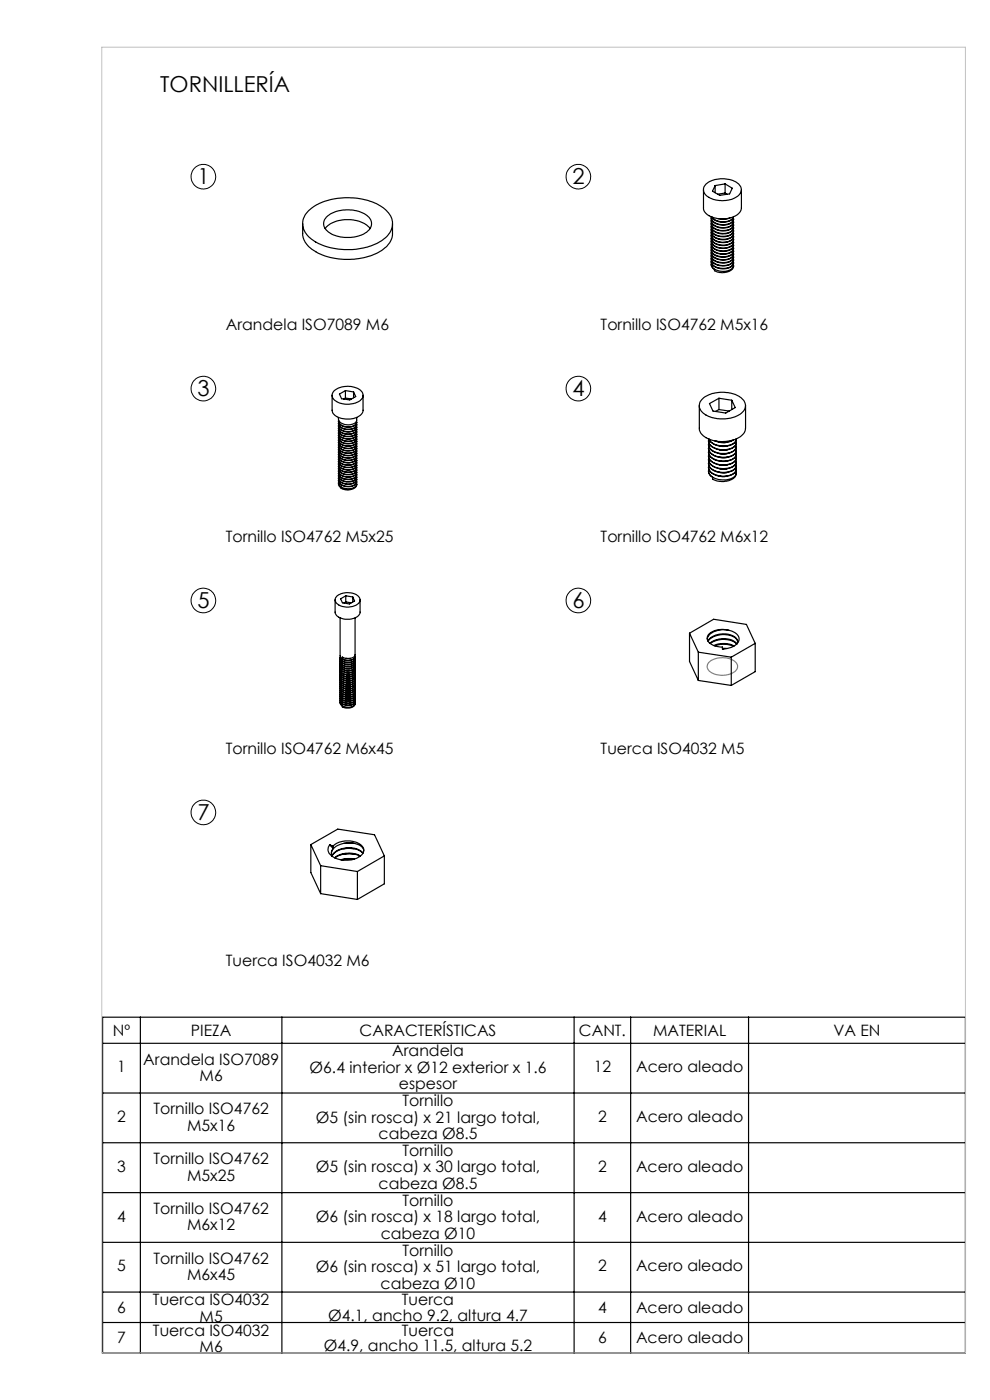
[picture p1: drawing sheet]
<svg xmlns="http://www.w3.org/2000/svg" width="210mm" height="297mm" viewBox="0 0 210 297" stroke-linecap="round" stroke-linejoin="round" font-family="sans-serif">
<g fill="none" stroke="#000" stroke-width=".21">
<circle cx="43.1" cy="37.5" r="2.61"/>
<circle cx="122.7" cy="37.5" r="2.6"/>
<circle cx="43.1" cy="82.4" r="2.61"/>
<circle cx="122.7" cy="82.4" r="2.6"/>
<circle cx="43.1" cy="127.4" r="2.62"/>
<circle cx="122.7" cy="127.4" r="2.61"/>
<circle cx="43.1" cy="172.4" r="2.61"/>
</g>
<path d="M72.1 102.2a2.66 2.66 0 0 1 3.5 .3l.1 .3a1.78 1.78 0 0 1-2.3 1.1 1.3 1.3 0 0 1-1.5-1.4zM150.4 140.5a4.5 4.5 0 0 1 5.8 .1 1.41 1.41 0 0 1-.9 2.2 4.6 4.6 0 0 1-5.1-.7 1.19 1.19 0 0 1 .2-1.6z" fill="none" stroke="#808080" stroke-width=".25"/>
<g fill="none" stroke="#000" stroke-width=".25">
<path d="M149.8 39a5.8 5.8 0 0 1 7 .2 1.71 1.71 0 0 1-.9 2.8 5.7 5.7 0 0 1-6.4-.8l-.2-.5-.1-.7zM151.7 39.4v1.5M153.8 39l1.5 .9-.5 1.2-2.1 .3-1.6-.8 .6-1.2M153.8 39l-2.1 .4M153.8 39v2M64.2 47.4v2.1a4.9 4.9 0 0 0 3.1 4.1 14.7 14.7 0 0 0 13.9-.6 4.3 4.3 0 0 0 2.1-3.5v-2.1M65.5 44.6a13.4 13.4 0 0 1 11.1-2.4 8.7 8.7 0 0 1 6.4 3.9 4 4 0 0 1-2.1 5 14.6 14.6 0 0 1-14.8-.3 3.8 3.8 0 0 1-.9-5.8zM69 48.5a6.7 6.7 0 0 1 6.8-1.7l1.5 .6 1.2 1.1M69.2 46.1a7.3 7.3 0 0 1 9 0 2.13 2.13 0 0 1-.9 3.4 7.5 7.5 0 0 1-8.1-.7 1.96 1.96 0 0 1 0-2.7zM149.2 40.2v3.9a2.74 2.74 0 0 0 2.7 2.2 5.2 5.2 0 0 0 5.1-1.4l.3-.7v-4M150.9 56.1l.1 .5a2.39 2.39 0 0 0 2.9 1.2 1.65 1.65 0 0 0 1.7-1.5M150.9 55.4a1.83 1.83 0 0 0 2 1.6 2.32 2.32 0 0 0 2.7-1.2v-.1"/>
<path d="M150.9 54.8a1.78 1.78 0 0 0 2 1.6 2.26 2.26 0 0 0 2.7-1.2v-.1M150.9 54.2a1.83 1.83 0 0 0 2 1.6 2.32 2.32 0 0 0 2.7-1.2v-.1M150.9 53.6a1.78 1.78 0 0 0 2 1.5 2.26 2.26 0 0 0 2.7-1.1v-.1M150.9 52.9a1.83 1.83 0 0 0 2 1.6 2.32 2.32 0 0 0 2.7-1.2M150.9 52.3a1.78 1.78 0 0 0 2 1.6 2.26 2.26 0 0 0 2.7-1.2v-.1M150.9 51.7a1.83 1.83 0 0 0 2 1.6 2.32 2.32 0 0 0 2.7-1.2v-.1M150.9 51.1a1.77 1.77 0 0 0 2 1.6 2.36 2.36 0 0 0 2.7-1.2v-.1M150.9 50.5a1.83 1.83 0 0 0 2 1.6 2.16 2.16 0 0 0 2.7-1.3M150.9 49.8a1.77 1.77 0 0 0 2 1.6 2.36 2.36 0 0 0 2.7-1.1v-.1M150.9 49.2a1.83 1.83 0 0 0 2 1.6 2.16 2.16 0 0 0 2.7-1.2M150.9 48.6a1.6 1.6 0 0 0 1.6 1.5 2.45 2.45 0 0 0 3.1-1.1v-.1M150.9 48a2.16 2.16 0 0 0 2.7 1.6 1.71 1.71 0 0 0 2-1.3"/>
<path d="M150.9 47.4a1.83 1.83 0 0 0 2 1.6 2.36 2.36 0 0 0 2.7-1.2v-.1M150.9 46.8a2.16 2.16 0 0 0 2.7 1.6 1.71 1.71 0 0 0 2-1.3M150.9 46.1a1.83 1.83 0 0 0 2 1.6 2.36 2.36 0 0 0 2.7-1.1v-.1M150.9 46a1.77 1.77 0 0 0 2 1.6 2.26 2.26 0 0 0 2.7-1.1l-.1-.3M150.9 46.5a1.53 1.53 0 0 0 1.6 1.7 2.45 2.45 0 0 0 3.1-1.1l-.1-.3M150.9 47.1a1.57 1.57 0 0 0 1.6 1.7 2.89 2.89 0 0 0 3.1-.9l-.1-.5M150.9 47.7a1.53 1.53 0 0 0 1.6 1.7 2.45 2.45 0 0 0 3.1-1.1l-.1-.3M150.9 48.4a1.57 1.57 0 0 0 1.6 1.7 2.74 2.74 0 0 0 3.1-1l-.1-.4M150.9 49a1.53 1.53 0 0 0 1.6 1.7 2.45 2.45 0 0 0 3.1-1.1l-.1-.3M150.9 49.6a1.57 1.57 0 0 0 1.6 1.7 2.74 2.74 0 0 0 3.1-.9l-.1-.5M150.9 50.2a1.53 1.53 0 0 0 1.6 1.7 2.45 2.45 0 0 0 3.1-1.1l-.1-.3M150.9 50.8a1.57 1.57 0 0 0 1.6 1.7 2.74 2.74 0 0 0 3.1-.9l-.1-.5"/>
<path d="M150.9 51.5a1.53 1.53 0 0 0 1.6 1.6 2.45 2.45 0 0 0 3.1-1.1l-.1-.3M150.9 52.1a1.57 1.57 0 0 0 1.6 1.7 2.74 2.74 0 0 0 3.1-1l-.1-.4M150.9 52.7a1.53 1.53 0 0 0 1.6 1.7 2.45 2.45 0 0 0 3.1-1.1l-.1-.3M150.9 53.3a1.57 1.57 0 0 0 1.6 1.7 2.74 2.74 0 0 0 3.1-.9l-.1-.5M150.9 53.9a1.53 1.53 0 0 0 1.6 1.7 2.74 2.74 0 0 0 3.1-.9l-.1-.5M150.9 54.5a1.53 1.53 0 0 0 1.6 1.7 2.74 2.74 0 0 0 3.1-.9l-.1-.4M150.9 55.2a1.53 1.53 0 0 0 1.6 1.6 2.74 2.74 0 0 0 3.1-.9l-.1-.4M150.9 55.8a1.53 1.53 0 0 0 1.6 1.7 2.74 2.74 0 0 0 3.1-1l-.1-.4M151 46a3.1 3.1 0 0 0 4.5 .3l.1-.3a2.65 2.65 0 0 1-3.4 .8l-.9-.4-.3-.4M153.8 41l-1.6 .2M153.8 41l.4 .2M154.8 46.2a3.7 3.7 0 0 1-2.5 .2"/>
<path d="M70.4 83.9v3.1a2.69 2.69 0 0 0 2.9 1.9 3.3 3.3 0 0 0 3.7-1.7v-3.3M70.8 83a4.5 4.5 0 0 1 6 .2 1.74 1.74 0 0 1-1.6 2.3 4.3 4.3 0 0 1-4.6-1.1l-.1-.2a1.17 1.17 0 0 1 .3-1.2zM71.8 99.9a1.54 1.54 0 0 0 1.6 1.3 1.72 1.72 0 0 0 2.3-1M71.8 99.4a1.83 1.83 0 0 0 2.2 1.3 1.36 1.36 0 0 0 1.7-1M71.8 98.9a1.83 1.83 0 0 0 2.2 1.3 1.43 1.43 0 0 0 1.7-1M71.8 98.4a1.81 1.81 0 0 0 2.2 1.3 1.43 1.43 0 0 0 1.7-1M71.8 97.9a1.83 1.83 0 0 0 2.2 1.3 1.36 1.36 0 0 0 1.7-1.1M71.8 97.4a1.83 1.83 0 0 0 2.2 1.3 1.43 1.43 0 0 0 1.7-1.1M71.8 96.9a1.83 1.83 0 0 0 2.2 1.3 1.43 1.43 0 0 0 1.7-1M71.8 96.4a1.83 1.83 0 0 0 2.2 1.3 1.36 1.36 0 0 0 1.7-1.1M71.8 95.9a1.83 1.83 0 0 0 2.2 1.3 1.43 1.43 0 0 0 1.7-1.1M71.8 95.4a1.83 1.83 0 0 0 2.2 1.3 1.43 1.43 0 0 0 1.7-1.1"/>
<path d="M71.8 94.9a1.71 1.71 0 0 0 1.9 1.3 1.62 1.62 0 0 0 2-1.1M71.8 94.4a1.9 1.9 0 0 0 2.5 1.2 1.32 1.32 0 0 0 1.4-1M71.8 93.9a1.83 1.83 0 0 0 2.2 1.3 1.43 1.43 0 0 0 1.7-1.1M71.8 93.3a1.54 1.54 0 0 0 1.6 1.3 1.69 1.69 0 0 0 2.3-1M71.8 92.8a1.9 1.9 0 0 0 2.5 1.3 1.32 1.32 0 0 0 1.4-1M71.8 92.4a1.83 1.83 0 0 0 2.2 1.3 1.43 1.43 0 0 0 1.7-1.1M71.8 91.8a1.54 1.54 0 0 0 1.6 1.3 1.72 1.72 0 0 0 2.3-1M71.8 91.3a1.83 1.83 0 0 0 2.2 1.3 1.36 1.36 0 0 0 1.7-1M71.8 90.8a1.83 1.83 0 0 0 2.2 1.3 1.43 1.43 0 0 0 1.7-1M71.8 90.3a1.81 1.81 0 0 0 2.2 1.3 1.43 1.43 0 0 0 1.7-1M71.8 89.8a1.83 1.83 0 0 0 2.2 1.3 1.36 1.36 0 0 0 1.7-1M71.8 89.3a1.83 1.83 0 0 0 2.2 1.3 1.43 1.43 0 0 0 1.7-1"/>
<path d="M71.8 88.5a1.61 1.61 0 0 0 1.9 1.6 1.53 1.53 0 0 0 2-1.6M71.8 89.1a1.29 1.29 0 0 0 1.3 1.4 2.04 2.04 0 0 0 2.6-.9l-.1-.2M71.8 89.6a1.56 1.56 0 0 0 1.9 1.4 1.47 1.47 0 0 0 1.9-1.1v-.1M71.8 90.1a1.25 1.25 0 0 0 1.3 1.4 1.98 1.98 0 0 0 2.6-.9l-.1-.3M71.8 90.6a1.29 1.29 0 0 0 1.3 1.4 2.04 2.04 0 0 0 2.6-.9l-.1-.2M71.8 91.1a1.56 1.56 0 0 0 1.9 1.5 1.47 1.47 0 0 0 1.9-1.2M71.8 91.6a1.25 1.25 0 0 0 1.3 1.4 1.98 1.98 0 0 0 2.6-.9l-.1-.2M71.8 92.1a1.45 1.45 0 0 0 1.6 1.5 1.91 1.91 0 0 0 2.3-1l-.1-.2M71.8 92.6a1.56 1.56 0 0 0 1.9 1.5 1.47 1.47 0 0 0 1.9-1.1v-.1M71.8 93.1a1.25 1.25 0 0 0 1.3 1.4 1.95 1.95 0 0 0 2.6-.9l-.1-.2M71.8 93.7a1.45 1.45 0 0 0 1.6 1.4 1.91 1.91 0 0 0 2.3-1l-.1-.2M71.8 94.2a1.56 1.56 0 0 0 1.9 1.4 1.47 1.47 0 0 0 1.9-1.1v-.1"/>
<path d="M71.8 94.6a1.56 1.56 0 0 0 1.9 1.5 1.47 1.47 0 0 0 1.9-1.1v-.1M71.8 95.1a1.3 1.3 0 0 0 1.3 1.5 2.04 2.04 0 0 0 2.6-1l-.1-.2M71.8 95.7a1.56 1.56 0 0 0 1.9 1.4 1.47 1.47 0 0 0 1.9-1.1v-.1M71.8 96.2a1.56 1.56 0 0 0 1.9 1.4 1.47 1.47 0 0 0 1.9-1.1v-.1M71.8 96.7a1.25 1.25 0 0 0 1.3 1.3 1.98 1.98 0 0 0 2.6-.8l-.1-.3M71.8 97.2a1.56 1.56 0 0 0 1.9 1.4 1.46 1.46 0 0 0 1.9-1.1v-.1M71.8 97.7a1.56 1.56 0 0 0 1.9 1.4 1.47 1.47 0 0 0 1.9-1.1v-.1M71.8 98.2a1.25 1.25 0 0 0 1.3 1.4 1.98 1.98 0 0 0 2.6-.9l-.1-.2M71.8 98.7a1.29 1.29 0 0 0 1.3 1.4 2.04 2.04 0 0 0 2.6-.9l-.1-.2M71.8 99.2a1.56 1.56 0 0 0 1.9 1.4 1.47 1.47 0 0 0 1.9-1.1v-.1M71.8 99.7a1.25 1.25 0 0 0 1.3 1.4 1.98 1.98 0 0 0 2.6-.9l-.1-.3M73.3 82.9l-1.3 .7 .5 1 1.7 .2 1.3-.7-.5-1"/>
<path d="M73.3 82.9l1.7 .2M73.3 84.5l-.4 .2M73.3 84.5l1.3 .1M73.3 82.9v1.6M75 83.1v1.3M148.3 86v4.8a3.2 3.2 0 0 0 2.8 2.6 6.7 6.7 0 0 0 6.7-1.5l.4-1.1v-4.8M149.1 84.5a7.1 7.1 0 0 1 8.3 .1 1.98 1.98 0 0 1-.7 3.4 7.2 7.2 0 0 1-7.9-.7 1.86 1.86 0 0 1 .3-2.8zM150.3 99.9l.4 1 .5 .4v.4a4.3 4.3 0 0 0 4.8-.6l.2-.8M150.3 99.1a2.45 2.45 0 0 0 2.6 2 3 3 0 0 0 3.2-1.3l.1-.3M150.3 98.3a2.45 2.45 0 0 0 2.6 2 3.5 3.5 0 0 0 3.2-1.1l.1-.5M150.3 97.5a2.45 2.45 0 0 0 2.6 1.9 2.94 2.94 0 0 0 3.2-1.2l.1-.3M150.3 96.7a2.45 2.45 0 0 0 2.6 2 3 3 0 0 0 3.2-1.3l.1-.3"/>
<path d="M150.3 95.9a2.45 2.45 0 0 0 2.6 2 3.5 3.5 0 0 0 3.2-1.1l.1-.5M150.3 95.1a2.45 2.45 0 0 0 2.6 1.9 2.94 2.94 0 0 0 3.2-1.2l.1-.3M150.3 94.3a1.97 1.97 0 0 0 1.8 1.8 3.8 3.8 0 0 0 4-.9l.1-.5M150.3 93.5a2.45 2.45 0 0 0 2.6 2 3.5 3.5 0 0 0 3.2-1.1l.1-.5M150.4 93.1a3.6 3.6 0 0 0 4.3 1.4 1.66 1.66 0 0 0 1.5-1.4 2.02 2.02 0 0 1-2.2 1.5 3.4 3.4 0 0 1-3.6-1.5M150.4 93.2a1.7 1.7 0 0 0 1.4 1.9 3.9 3.9 0 0 0 4.3-.8v-.7M150.4 93.9a1.84 1.84 0 0 0 1.7 2.1 4 4 0 0 0 3.9-.7l.2-.6-.1-.3M150.4 94.8a1.84 1.84 0 0 0 1.7 2 4 4 0 0 0 3.9-.7l.2-.6-.1-.4M150.4 95.6a1.7 1.7 0 0 0 1.4 1.9 3.7 3.7 0 0 0 4.3-.8v-.7M150.4 96.3a1.81 1.81 0 0 0 1.7 2.1 4 4 0 0 0 3.9-.7l.2-.6-.1-.3M150.4 97.2a1.84 1.84 0 0 0 1.7 2 4 4 0 0 0 3.9-.7l.2-.6-.1-.4M150.4 98a1.7 1.7 0 0 0 1.4 1.9 3.7 3.7 0 0 0 4.3-.8v-.7"/>
<path d="M150.4 98.8a1.8 1.8 0 0 0 1.7 2 3.8 3.8 0 0 0 4-.9v-.7M150.4 99.6a1.84 1.84 0 0 0 1.7 2 4 4 0 0 0 3.9-.7l.2-.6-.1-.3M152.5 84.5l-2 1.1 .7 1.6 2.8 .4 2-1.1-.8-1.6M152.5 84.5l2.7 .4M152.5 86.9l-.7 .4M152.5 86.9l2.2 .3M152.5 84.5v2.4M152.6 99.4h1.7M152.6 98.6h1.5M152.6 97.8h1.7M152.6 97h1.7M152.6 96.2h1.7"/>
<path d="M152.6 95.4h1.7M152.6 94.6h1.7M152.6 93.8h1.7M154.3 98.6l-.2 .1M155.2 84.9v2M155.3 93.4a5 5 0 0 1-3.4 .2M155.6 93.3a4.4 4.4 0 0 1-4 .2M71.8 102.4v.3a2.1 2.1 0 0 0 2.9 1l.7-.3 .3-.7M71.8 101.9a1.83 1.83 0 0 0 2.2 1.4 1.43 1.43 0 0 0 1.7-1.1M71.8 101.4a1.54 1.54 0 0 0 1.6 1.3 1.72 1.72 0 0 0 2.3-1M71.8 100.9a1.83 1.83 0 0 0 2.2 1.3 1.36 1.36 0 0 0 1.7-1M71.8 100.4a1.83 1.83 0 0 0 2.2 1.3 1.43 1.43 0 0 0 1.7-1"/>
<path d="M71.8 100.2a1.29 1.29 0 0 0 1.3 1.4 2.04 2.04 0 0 0 2.6-.9l-.1-.2M71.8 100.7a1.56 1.56 0 0 0 1.9 1.5 1.47 1.47 0 0 0 1.9-1.2M71.8 101.2a1.25 1.25 0 0 0 1.3 1.4 1.98 1.98 0 0 0 2.6-.9l-.1-.2M71.8 101.7a1.45 1.45 0 0 0 1.6 1.4 1.91 1.91 0 0 0 2.3-.9l-.1-.2M71.8 102.2a1.56 1.56 0 0 0 1.9 1.5 1.47 1.47 0 0 0 1.9-1.2M152.6 100.2h1.7M152.6 101l.2 .1M152.8 101h1.5M71.1 127.2v2.7a2.37 2.37 0 0 0 2.8 1.5 2.18 2.18 0 0 0 2.5-1.5v-2.7M71.4 126.5a3.6 3.6 0 0 1 4.8 .3 1.33 1.33 0 0 1-1.2 1.8 3.1 3.1 0 0 1-3.9-1.2l.1-.5zM72.1 131.1v8a1.78 1.78 0 0 0 2.5 .9l.6-.3 .1-.4M72.1 139.5a1.85 1.85 0 0 0 2.8 .9l.3-.3 .1-.4"/>
<path d="M72.1 139.9a1.52 1.52 0 0 0 1.9 1.1 1.17 1.17 0 0 0 1.3-.8M72.2 139.7a1.41 1.41 0 0 0 1.8 1.3 1.04 1.04 0 0 0 1.3-1.1M72.2 139.3a1.49 1.49 0 0 0 2.1 1.2 .81 .81 0 0 0 1-1M72.8 139.5l-.2 .3M73.3 126.4l-1.1 .6 .4 .9 1.5 .2 1.1-.6-.4-.9M73.3 126.4l1.5 .2M73.3 127.7l-.3 .2M73.3 127.7l1.2 .2M73.3 126.4v1.3M73.4 139.7h.9M74.8 126.6v1.1M75.3 139.1a.81 .81 0 0 1-1 .9h-1.2l-.5-.2"/>
<path d="M75.3 131.1v7.8a1.44 1.44 0 0 1-1.9 .8l-.8-.3v.4M146.3 134.3l1.8 4.1M146.3 134.3l5.1-2.9 6.9 1.1 1.9 4M146.3 134.3v6l1.8 4.1M148.1 138.4v6M148.1 138.4l7 1M150.2 136a4.3 4.3 0 0 1 6.1-.5l.2 .4-.2 .7a4.4 4.4 0 0 0-5.7-.1M150.2 136.1a4.4 4.4 0 0 1 5.1-1.2 1.62 1.62 0 0 1 1.2 1.3M150.3 134.6a4.6 4.6 0 0 1 6.3 .4 1.79 1.79 0 0 1-1.4 2.3l-2 .4v-.4a3.1 3.1 0 0 1-3.2-1.7v-.5zM150.7 136.5a4.5 4.5 0 0 1 5.5 .2M151.4 136.9a5.1 5.1 0 0 1 4.3 .2M151.6 137a5 5 0 0 1 4 .1"/>
<path d="M153.2 137.5l1 .1M153.2 137.7h.3M154.7 133.7a4.3 4.3 0 0 0-4.5 1.4l-.2 .5M155.1 139.4v6M160.2 136.5l-5.1 2.9M160.2 136.5v6l-5.1 2.9M72.1 140.4a1.75 1.75 0 0 0 2.5 .9l.6-.3 .1-.4M72.1 140.8a1.8 1.8 0 0 0 2.8 .8l.3-.2 .1-.4M72.1 141.3a1.89 1.89 0 0 0 3.2 .3v-.1M72.1 141.7a1.84 1.84 0 0 0 2.5 .9l.6-.4 .1-.3M72.1 142.1a1.78 1.78 0 0 0 2.5 .9l.6-.3 .1-.4M72.1 142.5a1.8 1.8 0 0 0 2.8 .9l.3-.3 .1-.4"/>
<path d="M72.1 143a1.85 1.85 0 0 0 2.8 .8l.3-.3 .1-.3M72.1 143.4a1.52 1.52 0 0 0 1.9 1.1 1.17 1.17 0 0 0 1.3-.9M72.1 143.8a1.75 1.75 0 0 0 2.5 1l.6-.4 .1-.4M72.1 144.2a1.8 1.8 0 0 0 2.8 .9l.3-.3 .1-.3M72.1 144.7a1.92 1.92 0 0 0 3.2 .4v-.1M72.1 145.2a1.84 1.84 0 0 0 2.5 .9l.6-.4 .1-.3M72.1 145.6a1.78 1.78 0 0 0 2.5 .9l.6-.3 .1-.4M72.1 146a1.8 1.8 0 0 0 2.8 .8l.3-.2 .1-.4M72.1 146.4a1.85 1.85 0 0 0 2.8 .9l.3-.3 .1-.4M72.1 146.9a1.75 1.75 0 0 0 2.5 .9l.6-.4 .1-.3M72.1 147.3a1.75 1.75 0 0 0 2.5 .9l.6-.3 .1-.4M72.1 147.7a1.75 1.75 0 0 0 2.5 1l.6-.4 .1-.4"/>
<path d="M72.1 148.2a1.85 1.85 0 0 0 2.8 .8l.3-.3 .1-.3M72.1 148.6a1.75 1.75 0 0 0 2.5 .9l.6-.3 .1-.4M72.1 149a1.64 1.64 0 0 0 2.4 1.1l.6-.3 .2-.6M72.1 141.2v.1M72.1 141.7h.1M72.1 142.1h.1M72.1 144.7h.1M72.1 145.1v.1M72.1 145.6h.1M72.2 148.8a1.41 1.41 0 0 0 1.8 1.2 1 1 0 0 0 1.3-1M72.2 148.4a1.41 1.41 0 0 0 1.8 1.2 1.04 1.04 0 0 0 1.3-1M72.2 148a1.41 1.41 0 0 0 1.8 1.2 1.04 1.04 0 0 0 1.3-1"/>
<path d="M72.2 147.5a1.41 1.41 0 0 0 1.8 1.2 1 1 0 0 0 1.3-1M72.2 147.1a1.41 1.41 0 0 0 1.8 1.2 1 1 0 0 0 1.3-1M72.2 146.6a1.41 1.41 0 0 0 1.8 1.3 1.04 1.04 0 0 0 1.3-1M72.2 146.2a1.41 1.41 0 0 0 1.8 1.3 1.04 1.04 0 0 0 1.3-1.1M72.2 145.8a1.41 1.41 0 0 0 1.8 1.2 1 1 0 0 0 1.3-1M72.2 145.4a1.41 1.41 0 0 0 1.8 1.2 1 1 0 0 0 1.3-1M72.2 144.9a1.41 1.41 0 0 0 1.8 1.3 1.04 1.04 0 0 0 1.3-1.1M72.2 144.5a1.49 1.49 0 0 0 2.1 1.2 .81 .81 0 0 0 1-1M72.2 144.1a1.41 1.41 0 0 0 1.8 1.2 1 1 0 0 0 1.3-1M72.2 143.6a1.41 1.41 0 0 0 1.8 1.2 1 1 0 0 0 1.3-.9M72.2 143.2a1.41 1.41 0 0 0 1.8 1.2 1.04 1.04 0 0 0 1.3-1M72.2 142.8a1.49 1.49 0 0 0 2.1 1.1 .81 .81 0 0 0 1-.9"/>
<path d="M72.2 142.3a1.41 1.41 0 0 0 1.8 1.2 1 1 0 0 0 1.3-.9M72.2 141.9a1.41 1.41 0 0 0 1.8 1.2 1 1 0 0 0 1.3-1M72.2 141.5a1.41 1.41 0 0 0 1.8 1.2 1.04 1.04 0 0 0 1.3-1M72.2 141a1.49 1.49 0 0 0 2.1 1.2 .81 .81 0 0 0 1-1M72.2 140.6a1.41 1.41 0 0 0 1.8 1.2 1 1 0 0 0 1.3-1M72.2 140.2a1.41 1.41 0 0 0 1.8 1.2 1.05 1.05 0 0 0 1.3-1M73.4 149.2h.9M73.4 148.8h.9M73.4 148.3h.9M73.4 147.9h.9M73.4 147.5h.9M73.4 147h.9"/>
<path d="M73.4 146.6h.9M73.4 146.2h.9M73.4 145.7h.9M73.4 145.3h.9M73.4 144.8h.9M73.4 144.4h.9M73.4 144h.9M73.4 143.5h.9M73.4 143.1h.9M73.4 142.7h.9M73.4 142.3h.9M73.4 141.8h.9"/>
<path d="M73.4 141.4h.9M73.4 141h.9M73.4 140.5h.9M73.4 140.1h.9M73.4 149.6h.9M75.3 141.5h.1M75.3 141.9h.1M75.3 142.3h.1M75.3 144.9v.1M75.3 145.3v.1M75.3 145.8h.1M148.1 144.4l7 1"/>
<path d="M65.9 179.2l2.1 4.5M65.9 179.2l5.7-3.3 7.8 1.2 2.1 4.5M65.9 179.2v5.9l2.1 4.5M69.9 179.2a1.67 1.67 0 0 0 .9 2.7 4.9 4.9 0 0 0 6.2-1 1.71 1.71 0 0 0-1.5-2.2 5 5 0 0 0-4.8 .8M69.9 179.2h.1M69.9 179.2l.8 .3M69.9 179.2l.8 .8M70.7 180l-.4 .7 .2 1M70.7 179.5v.5M72.9 178.9h2.2M68 183.7l7.8 1.2M68 183.7v5.9"/>
<path d="M68 189.6l7.8 1.2M72.9 180.1h2.2M74.9 182.3h-2M75 182.3l-1.3-.1-1.2 .3M75.1 181.2h-2.2M75.2 182.2a6 6 0 0 0-2.9 .2M75.8 184.9v5.9M76.4 181.6a5.4 5.4 0 0 0-5.4 .4M76.4 181.6a5.2 5.2 0 0 0-5.4 .4M76.9 181a4.6 4.6 0 0 0-6.5 .6M77 181a4.6 4.6 0 0 0-6.2-.1l-.4 .6M77.2 180.5a2.27 2.27 0 0 0-2.3-1.6 4.6 4.6 0 0 0-4.4 1.5l-.2 .6"/>
<path d="M81.5 181.6l-5.7 3.3M81.5 181.6v5.9l-5.7 3.3M21.8 215.8h183v71.2h-183zM29.8 215.8v71.2M59.8 215.8v71.2M121.8 215.8v71.2M133.8 215.8v71.2M158.8 215.8v71.2M21.8 221.3h183M21.8 231.9h183M21.8 242.4h183M21.8 253h183"/>
<path d="M21.8 263.6h183M21.8 274.1h183M21.8 280.6h183"/>
</g>
<path d="M21.6 10h183.2v277h-183.2z" fill="none" stroke="#c0c0c0" stroke-width=".21"/>
<g font-size="4.7">
<text x="34" y="19.5">TORNILLERÍA</text>
<text x="41.9" y="39.1">1</text>
<text x="121.4" y="39.1">2</text>
<text x="41.9" y="84.1">3</text>
<text x="121.4" y="84.1">4</text>
<text x="41.9" y="129">5</text>
<text x="121.4" y="129">6</text>
<text x="41.9" y="174">7</text>
</g>
<g font-size="3.3">
<text x="47.9" y="70.1">Arandela ISO7089 M6</text>
<text x="127.4" y="70.1">Tornillo ISO4762 M5x16</text>
<text x="47.9" y="115">Tornillo ISO4762 M5x25</text>
<text x="127.4" y="115">Tornillo ISO4762 M6x12</text>
<text x="47.9" y="160">Tornillo ISO4762 M6x45</text>
<text x="127.4" y="160">Tuerca ISO4032 M5</text>
<text x="47.9" y="204.9">Tuerca ISO4032 M6</text>
<text x="24" y="219.7">Nº</text>
<text x="40.5" y="219.7">PIEZA</text>
<text x="76.3" y="219.7">CARACTERÍSTICAS</text>
<text x="122.8" y="219.7">CANT.</text>
<text x="138.5" y="219.7">MATERIAL</text>
<text x="176.8" y="219.7">VA EN</text>
<text x="24.9" y="227.5">1</text>
<text x="30.4" y="225.9">Arandela ISO7089</text>
<text x="65.7" y="227.6">Ø6.4 interior x Ø12 exterior x 1.6</text>
<text x="83.2" y="224.1">Arandela</text>
<text x="126" y="227.5">12</text>
<text x="134.9" y="227.5">Acero aleado</text>
<text x="42.3" y="229.4">M6</text>
<text x="84.6" y="231.1">espesor</text>
<text x="24.9" y="238">2</text>
<text x="32.6" y="236.4">Tornillo ISO4762</text>
<text x="39.7" y="239.9">M5x16</text>
<text x="67" y="238.2">Ø5 (sin rosca) x 21 largo total,</text>
<text x="85.4" y="234.7">Tornillo</text>
<text x="126.9" y="238">2</text>
<text x="134.9" y="238">Acero aleado</text>
<text x="80.3" y="241.7">cabeza Ø8.5</text>
<text x="85.4" y="245.2">Tornillo</text>
<text x="24.9" y="248.6">3</text>
<text x="32.6" y="247">Tornillo ISO4762</text>
<text x="39.7" y="250.5">M5x25</text>
<text x="67" y="248.7">Ø5 (sin rosca) x 30 largo total,</text>
<text x="126.9" y="248.6">2</text>
<text x="134.9" y="248.6">Acero aleado</text>
<text x="32.6" y="257.5">Tornillo ISO4762</text>
<text x="80.3" y="252.2">cabeza Ø8.5</text>
<text x="85.4" y="255.8">Tornillo</text>
<text x="24.9" y="259.2">4</text>
<text x="39.7" y="261">M6x12</text>
<text x="67" y="259.3">Ø6 (sin rosca) x 18 largo total,</text>
<text x="80.7" y="262.8">cabeza Ø10</text>
<text x="126.9" y="259.2">4</text>
<text x="134.9" y="259.2">Acero aleado</text>
<text x="24.9" y="269.7">5</text>
<text x="32.6" y="268.1">Tornillo ISO4762</text>
<text x="67" y="269.9">Ø6 (sin rosca) x 51 largo total,</text>
<text x="85.4" y="266.4">Tornillo</text>
<text x="126.9" y="269.7">2</text>
<text x="134.9" y="269.7">Acero aleado</text>
<text x="39.7" y="271.6">M6x45</text>
<text x="80.7" y="273.4">cabeza Ø10</text>
<text x="24.9" y="278.5">6</text>
<text x="32.4" y="276.9">Tuerca ISO4032</text>
<text x="42.3" y="280.4">M5</text>
<text x="69.6" y="280.1">Ø4.1, ancho 9.2, altura 4.7</text>
<text x="85.3" y="276.9">Tuerca</text>
<text x="126.9" y="278.5">4</text>
<text x="134.9" y="278.5">Acero aleado</text>
<text x="24.9" y="285">7</text>
<text x="32.5" y="283.4">Tuerca ISO4032</text>
<text x="42.3" y="286.9">M6</text>
<text x="68.7" y="286.6">Ø4.9, ancho 11.5, altura 5.2</text>
<text x="85.3" y="283.4">Tuerca</text>
<text x="126.9" y="285">6</text>
<text x="134.9" y="285">Acero aleado</text>
</g>
</svg>
